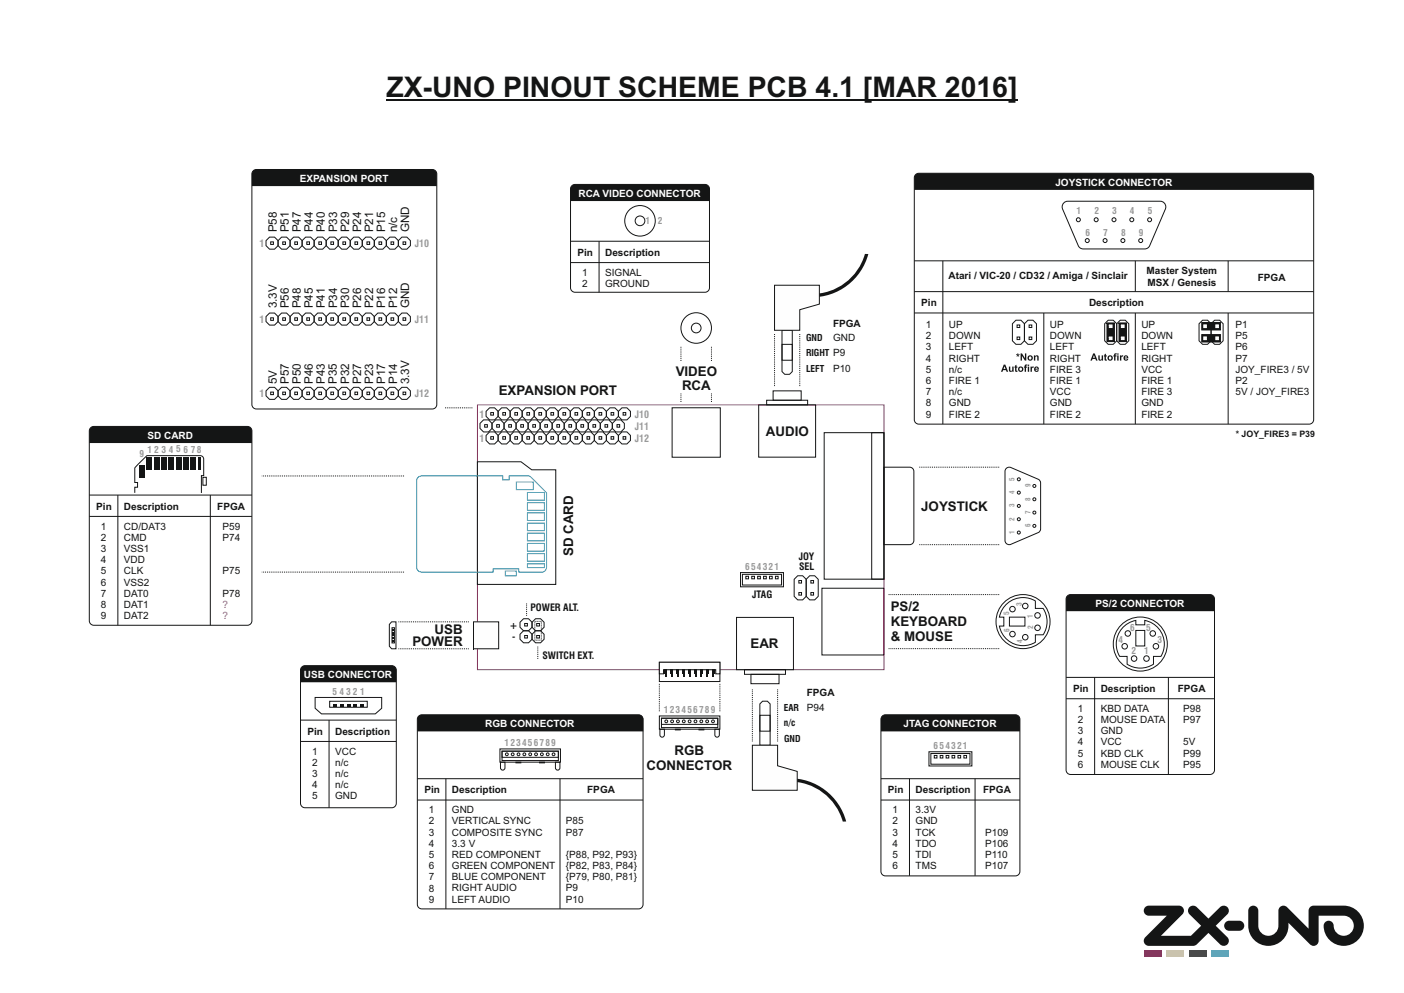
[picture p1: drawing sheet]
<svg xmlns="http://www.w3.org/2000/svg" width="297mm" height="210mm" viewBox="0 0 297 210" stroke-linecap="round" stroke-linejoin="round" font-family="sans-serif">
<g fill="none" stroke="#141515" stroke-width=".21">
<path d="M101 97.6h9.2l2.3 1.7h5.1v24.3h-16.6zM102.5 89.8h.6v.5h-.6zM103.8 87.2h.6v.6h-.6zM103.8 92.3h.6v.6h-.6zM105.1 89.8h.6v.5h-.6zM106.4 92.3h.5v.6h-.5zM106.4 87.2h.5v.6h-.5zM107.6 89.8h.6v.5h-.6zM108.9 92.3h.6v.6h-.6zM108.9 87.2h.6v.6h-.6zM110.2 89.8h.5v.5h-.5zM111.5 92.3h.5v.6h-.5z"/>
<path d="M111.5 87.2h.5v.6h-.5zM112.7 89.8h.6v.5h-.6zM114 92.3h.6v.6h-.6zM114 87.2h.6v.6h-.6zM115.3 89.8h.5v.5h-.5zM116.6 92.3h.5v.6h-.5zM116.6 87.2h.5v.6h-.5zM117.8 89.8h.6v.5h-.6zM119.1 92.3h.6v.6h-.6zM119.1 87.2h.6v.6h-.6zM120.4 89.8h.5v.5h-.5zM121.6 92.3h.6v.6h-.6z"/>
<path d="M121.6 87.2h.6v.6h-.6zM122.9 89.8h.6v.5h-.6zM124.2 92.3h.6v.6h-.6zM124.2 87.2h.6v.6h-.6zM125.4 89.8h.6v.5h-.6zM126.7 92.3h.6v.6h-.6zM126.7 87.2h.6v.6h-.6zM128 89.8h.6v.5h-.6zM129.3 92.3h.5v.6h-.5zM129.3 87.2h.5v.6h-.5zM130.5 89.8h.6v.5h-.6zM131.8 92.3h.6v.6h-.6z"/>
<path d="M131.8 87.2h.6v.6h-.6zM174.4 91.5h12.6v31h-12.6zM184.4 91.5h2.6v31h-2.6zM187 98.8h5.5a.89 .89 0 0 1 .8 .9v14.6a.89 .89 0 0 1-.8 .9h-5.5zM88.6 151.4l.6-.2h45.9a.95 .95 0 0 1 .9 .9v39.1a.95 .95 0 0 1-.9 1h-45.9a.95 .95 0 0 1-.9-1v-39.1z"/>
<circle cx="102.8" cy="90.1" r="1.38"/>
<circle cx="104.1" cy="87.5" r="1.38"/>
<circle cx="104.1" cy="92.6" r="1.38"/>
<circle cx="105.4" cy="90.1" r="1.38"/>
<circle cx="106.7" cy="92.6" r="1.38"/>
<circle cx="106.7" cy="87.5" r="1.38"/>
<circle cx="107.9" cy="90.1" r="1.38"/>
<circle cx="109.2" cy="92.6" r="1.38"/>
<circle cx="109.2" cy="87.5" r="1.38"/>
<circle cx="110.5" cy="90.1" r="1.38"/>
<circle cx="111.7" cy="92.6" r="1.38"/>
<circle cx="111.7" cy="87.5" r="1.38"/>
<circle cx="113" cy="90.1" r="1.38"/>
<circle cx="114.3" cy="92.6" r="1.38"/>
<circle cx="114.3" cy="87.5" r="1.38"/>
<circle cx="115.5" cy="90.1" r="1.38"/>
<circle cx="116.8" cy="92.6" r="1.38"/>
<circle cx="116.8" cy="87.5" r="1.38"/>
<circle cx="118.1" cy="90.1" r="1.38"/>
<circle cx="119.4" cy="92.6" r="1.38"/>
<circle cx="119.4" cy="87.5" r="1.38"/>
<circle cx="120.6" cy="90.1" r="1.38"/>
<circle cx="121.9" cy="92.6" r="1.38"/>
<circle cx="121.9" cy="87.5" r="1.38"/>
<circle cx="123.2" cy="90.1" r="1.38"/>
<circle cx="124.5" cy="92.6" r="1.38"/>
<circle cx="124.5" cy="87.5" r="1.38"/>
<circle cx="125.7" cy="90.1" r="1.38"/>
<circle cx="127" cy="92.6" r="1.38"/>
<circle cx="127" cy="87.5" r="1.38"/>
<circle cx="128.3" cy="90.1" r="1.38"/>
<circle cx="129.6" cy="92.6" r="1.38"/>
<circle cx="129.6" cy="87.5" r="1.38"/>
<circle cx="130.8" cy="90.1" r="1.38"/>
<circle cx="132.1" cy="92.6" r="1.38"/>
<circle cx="132.1" cy="87.5" r="1.38"/>
</g>
<path d="M101 85.6h86v56h-86z" fill="none" stroke="#e10585" stroke-width=".21"/>
<path d="M100.2 131.5v5.7h5.3v-5.7z" fill-rule="evenodd" fill="#fefefe" stroke="#141515" stroke-width=".21"/>
<path d="M139.5 140h12.8v4.1h-12.8z" fill="none" stroke="#141515" stroke-width=".21"/>
<path d="M139.5 140h12.8v2.5h-.9v-.9h-11v.9h-.9z" fill-rule="evenodd" fill="#fefefe" stroke="#141515" stroke-width=".21"/>
<g fill="#141515">
<path d="M140.6 141.6h.6v1h-.6z"/>
<path d="M140.8 141.6h.2v1.5h-.2z"/>
<path d="M141.9 141.6h.5v1h-.5z"/>
<path d="M142 141.6h.3v1.5h-.3z"/>
<path d="M143.1 141.6h.6v1h-.6z"/>
<path d="M143.3 141.6h.2v1.5h-.2z"/>
<path d="M144.4 141.6h.5v1h-.5z"/>
<path d="M144.5 141.6h.3v1.5h-.3z"/>
<path d="M145.6 141.6h.6v1h-.6z"/>
<path d="M145.8 141.6h.2v1.5h-.2z"/>
<path d="M146.9 141.6h.5v1h-.5z"/>
<path d="M147 141.6h.3v1.5h-.3z"/>
<path d="M148.1 141.6h.6v1h-.6z"/>
<path d="M148.3 141.6h.2v1.5h-.2z"/>
<path d="M149.4 141.6h.5v1h-.5z"/>
<path d="M149.5 141.6h.3v1.5h-.3z"/>
<path d="M150.6 141.6h.6v1h-.6z"/>
<path d="M150.8 141.6h.2v1.5h-.2z"/>
</g>
<g fill="none" stroke="#141515" stroke-width=".21">
<path d="M142.2 86.2h10.2v10.5h-10.2zM160.5 85.6h12.1v11.1h-12.1zM162.2 84.6h8.7v1h-8.7zM163.6 82.7h5.9v1.9h-5.9zM82.9 131.5h.9v5.7h-.9l-.5-.6v-4.6zM82.9 132.7h.5v3.3h-.5zM155.8 130.6h12.1v11h-12.1zM168.8 121.8h1l.8 .7v3.6l-.8 .8h-1l-.8-.8v-3.6zM169 122.8h.6v.5h-.6zM169 125.3h.6v.5h-.6zM171.3 121.8h1.1l.7 .7v3.6l-.7 .8h-1.1l-.7-.8v-3.6zM171.6 122.8h.5v.5h-.5z"/>
<path d="M171.6 125.3h.5v.5h-.5zM173.9 124.4h13.1v14.1h-13.1zM139.5 151.4h12.8v2.8h-12.8zM139.6 154.2h1v1.2a.47 .47 0 0 1-.5 .5 .47 .47 0 0 1-.5-.5zM139.9 151.9h12v1.3h-12zM139.9 151.9h12v2h-12zM142.9 154.2h1v.1h-1zM147.9 154.2h1v.1h-1zM151.2 154.2h1v1.2a.47 .47 0 0 1-.5 .5 .47 .47 0 0 1-.5-.5zM157.5 141.6h8.7v1h-8.7zM158.9 142.6h5.9v2h-5.9z"/>
<circle cx="141" cy="152.5" r=".3"/>
<circle cx="142.2" cy="152.5" r=".3"/>
<circle cx="143.4" cy="152.5" r=".3"/>
<circle cx="144.7" cy="152.5" r=".3"/>
<circle cx="145.9" cy="152.5" r=".3"/>
<circle cx="147.1" cy="152.5" r=".3"/>
<circle cx="148.4" cy="152.5" r=".3"/>
<circle cx="149.6" cy="152.5" r=".3"/>
<circle cx="150.8" cy="152.5" r=".3"/>
</g>
<path d="M99.2 131.5h-14.9M99.2 137.2h-14.9M139.5 144.6v6M152.3 144.6v6" fill="none" stroke="#141515" stroke-width=".21" stroke-dasharray=".2 .2" stroke-linecap="butt"/>
<g fill="#141515">
<path d="M82.9 133h.3v.3h-.3z"/>
<path d="M82.9 133.6h.3v.3h-.3z"/>
<path d="M82.9 134.2h.3v.3h-.3z"/>
<path d="M82.9 134.8h.3v.3h-.3z"/>
<path d="M82.9 135.4h.3v.3h-.3z"/>
</g>
<path d="M66.7 147.5h14.1v2.3l-1.4 1.2h-11.4l-1.3-1.2zM69.7 148.3h8v1.3h-8z" fill="none" stroke="#141515" stroke-width=".21"/>
<g fill="#141515">
<path d="M70.4 149h.8v.6h-.8z"/>
<path d="M71.9 149h.8v.6h-.8z"/>
<path d="M73.4 149h.7v.6h-.7z"/>
<path d="M74.8 149h.8v.6h-.8z"/>
<path d="M76.3 149h.7v.6h-.7z"/>
</g>
<path d="M63.9 141l.6-.2h18.4a.95 .95 0 0 1 .9 .9v2.6h-20.2v-2.6z" fill-rule="evenodd" fill="#141515"/>
<path d="M63.6 156.8h20.2M63.6 152.3h20.2M63.9 141l.6-.2h18.4a.95 .95 0 0 1 .9 .9v28.2a.95 .95 0 0 1-.9 .9h-18.4a.95 .95 0 0 1-.9-.9v-28.2zM69.6 152.3v18.5" fill="none" stroke="#141515" stroke-width=".21"/>
<path d="M88.6 151.4l.6-.2h45.9a.95 .95 0 0 1 1 .9v2.6h-47.8v-2.6z" fill-rule="evenodd" fill="#141515"/>
<g fill="none" stroke="#141515" stroke-width=".21">
<path d="M212.9 99l.3-.1 .6-.1 5.9 2.6 .4 .4 .1 .3-.1 10-.4 .5-6 2.6a.89 .89 0 0 1-1.1-.9v-14.6zM212.9 127.8a5.1 5.1 0 0 1 6.2-.7v1.6h1.6a5.1 5.1 0 0 1 0 5.5h-1.6v1.6a5.1 5.1 0 0 1-7.7-3.4h1v-1.9h-1a5.1 5.1 0 0 1 1.5-2.7zM213.6 130.5h3.2v1.9h-3.2zM237.6 132.6a5.1 5.1 0 0 1 2.7-1.4v.9h1.9v-.9a5.1 5.1 0 0 1 3.4 7.6h-1.6v1.6a5.1 5.1 0 0 1-5.5 0v-1.6h-1.6a5.1 5.1 0 0 1 .7-6.2zM240.3 133.3h1.9v3.3h-1.9zM105.8 158.4h12.8v2.8h-12.8zM106.2 158.8h11.9v1.3h-11.9zM106.2 158.8h11.9v2h-11.9zM88.3 169.2h47.7M88.3 164.7h47.7M94.3 164.7v27.5M105.9 161.2h.9v1.2a.47 .47 0 0 1-.4 .4 .47 .47 0 0 1-.5-.4z"/>
<path d="M109.2 161.2h1v.1h-1zM114.2 161.2h1v.1h-1zM117.5 161.2h1v1.2a.47 .47 0 0 1-.5 .4 .47 .47 0 0 1-.5-.4z"/>
<circle cx="215.5" cy="112.6" r=".32"/>
<circle cx="215.5" cy="109.8" r=".32"/>
<circle cx="215.5" cy="107" r=".32"/>
<circle cx="215.5" cy="101.4" r=".32"/>
<circle cx="215.5" cy="104.2" r=".32"/>
<circle cx="218.8" cy="108.4" r=".32"/>
<circle cx="218.8" cy="102.8" r=".32"/>
<circle cx="218.8" cy="105.6" r=".32"/>
<circle cx="218.8" cy="111.2" r=".32"/>
<circle cx="214.2" cy="134.1" r=".58"/>
<circle cx="214.2" cy="128.8" r=".58"/>
<circle cx="216.4" cy="131.4" r="5.7"/>
<circle cx="216.9" cy="134.7" r=".58"/>
<circle cx="216.9" cy="128.1" r=".58"/>
<circle cx="219.5" cy="130.1" r=".58"/>
<circle cx="219.5" cy="132.8" r=".58"/>
<circle cx="237.9" cy="136.7" r=".58"/>
<circle cx="238.6" cy="134" r=".58"/>
<circle cx="239.9" cy="139.3" r=".58"/>
<circle cx="241.2" cy="136.2" r="5.7"/>
<circle cx="242.6" cy="139.3" r=".58"/>
<circle cx="243.9" cy="134" r=".58"/>
<circle cx="244.6" cy="136.7" r=".58"/>
<circle cx="107.2" cy="159.5" r=".3"/>
<circle cx="108.5" cy="159.5" r=".3"/>
<circle cx="109.7" cy="159.5" r=".3"/>
<circle cx="110.9" cy="159.5" r=".3"/>
<circle cx="112.2" cy="159.5" r=".3"/>
<circle cx="113.4" cy="159.5" r=".3"/>
<circle cx="114.6" cy="159.5" r=".3"/>
<circle cx="115.9" cy="159.5" r=".3"/>
<circle cx="117.1" cy="159.5" r=".3"/>
</g>
<path d="M211.4 98.8h-17M211.4 115.2h-17M211.4 125.7h-23.6M211.4 137.2h-23.6" fill="none" stroke="#141515" stroke-width=".21" stroke-dasharray=".2 .2" stroke-linecap="butt"/>
<path d="M225.8 126l.7-.3h29.5a.95 .95 0 0 1 .9 1v2.5h-31.4v-2.5z" fill-rule="evenodd" fill="#141515"/>
<g fill="none" stroke="#141515" stroke-width=".21">
<path d="M111 134.4h.6v.5h-.6zM111 131.8h.6v.6h-.6zM113.5 134.4h.6v.5h-.6zM113.5 131.8h.6v.6h-.6zM225.8 126l.7-.3h29.5a.95 .95 0 0 1 .9 1v36.1a.95 .95 0 0 1-.9 1h-29.5a.95 .95 0 0 1-1-1v-36.1zM225.5 147.8h31.4M225.5 143.2h31.4M231.6 143.2v20.6"/>
<circle cx="147.3" cy="69.4" r="1.03"/>
<circle cx="147.3" cy="69.4" r="3.2"/>
<circle cx="111.3" cy="134.7" r="1.38"/>
<circle cx="111.3" cy="132.1" r="1.38"/>
<circle cx="113.8" cy="134.7" r="1.38"/>
<circle cx="113.8" cy="132.1" r="1.38"/>
</g>
<path d="M144.1 73.3v3.2M150.5 73.3v3.2M99.9 86.2h-5.8M144.1 85v-1.9M150.5 85v-1.9" fill="none" stroke="#141515" stroke-width=".21" stroke-dasharray=".2 .2" stroke-linecap="butt"/>
<path d="M121 39.3l.7-.3h27.5a.95 .95 0 0 1 .9 .9v2.6h-29.4v-2.6z" fill-rule="evenodd" fill="#141515"/>
<g fill="none" stroke="#141515" stroke-width=".21">
<path d="M121 39.3l.7-.3h27.5a.95 .95 0 0 1 .9 .9v21a.95 .95 0 0 1-.9 .9h-27.5a.95 .95 0 0 1-1-.9v-21zM120.7 55.5h29.4M120.7 51h29.4M126.7 51v10.8M156.7 121.1h9.1v3h-9.1zM157.1 121.5h8.2v2.2h-8.2zM157.8 121.9h.6v.5h-.6zM159 121.9h.6v.5h-.6zM160.3 121.9h.6v.5h-.6zM161.5 121.9h.6v.5h-.6zM162.8 121.9h.6v.5h-.6zM164.1 121.9h.5v.5h-.5z"/>
<circle cx="135.4" cy="46.7" r="1.03"/>
<circle cx="135.4" cy="46.7" r="3.2"/>
</g>
<path d="M186.7 151.4l.6-.2h27.5a.95 .95 0 0 1 1 .9v2.6h-29.4v-2.6z" fill-rule="evenodd" fill="#141515"/>
<g fill="none" stroke="#141515" stroke-width=".21">
<path d="M57.3 51.1h.5v.6h-.5zM59.8 51.1h.6v.6h-.6zM62.4 51.1h.5v.6h-.5zM64.9 51.1h.6v.6h-.6zM67.5 51.1h.5v.6h-.5zM70 51.1h.6v.6h-.6zM72.5 51.1h.6v.6h-.6zM75.1 51.1h.6v.6h-.6zM77.6 51.1h.6v.6h-.6zM80.2 51.1h.5v.6h-.5zM82.7 51.1h.6v.6h-.6zM85.3 51.1h.5v.6h-.5z"/>
<path d="M57.3 67.2h.5v.5h-.5zM59.8 67.2h.6v.5h-.6zM62.4 67.2h.5v.5h-.5zM64.9 67.2h.6v.5h-.6zM67.4 67.2h.6v.5h-.6zM70 67.2h.6v.5h-.6zM72.5 67.2h.6v.5h-.6zM75.1 67.2h.6v.5h-.6zM77.6 67.2h.6v.5h-.6zM80.2 67.2h.5v.5h-.5zM82.7 67.2h.6v.5h-.6zM85.3 67.2h.5v.5h-.5z"/>
<path d="M57.3 82.9h.5v.5h-.5zM59.8 82.9h.6v.5h-.6zM62.4 82.9h.5v.5h-.5zM64.9 82.9h.6v.5h-.6zM67.5 82.9h.5v.5h-.5zM70 82.9h.6v.5h-.6zM72.5 82.9h.6v.5h-.6zM75.1 82.9h.6v.5h-.6zM77.6 82.9h.6v.5h-.6zM80.2 82.9h.5v.5h-.5zM82.7 82.9h.6v.5h-.6zM85.3 82.9h.5v.5h-.5z"/>
<path d="M186.7 151.4l.6-.2h27.5a.95 .95 0 0 1 1 .9v32.2a.95 .95 0 0 1-1 .9h-27.5a.95 .95 0 0 1-.9-.9v-32.2zM196.5 159h9.1v3h-9.1zM196.9 159.3h8.3v2.3h-8.3zM197.7 159.8h.5v.5h-.5zM198.9 159.8h.6v.5h-.6zM200.2 159.8h.5v.5h-.5zM201.4 159.8h.6v.5h-.6zM202.7 159.8h.5v.5h-.5zM203.9 159.8h.6v.5h-.6zM186.4 169.2h29.4M186.4 164.7h29.4M192.4 164.7v20.5"/>
<circle cx="57.6" cy="51.4" r="1.38"/>
<circle cx="60.1" cy="51.4" r="1.38"/>
<circle cx="62.6" cy="51.4" r="1.38"/>
<circle cx="65.2" cy="51.4" r="1.38"/>
<circle cx="67.7" cy="51.4" r="1.38"/>
<circle cx="70.3" cy="51.4" r="1.38"/>
<circle cx="72.8" cy="51.4" r="1.38"/>
<circle cx="75.4" cy="51.4" r="1.38"/>
<circle cx="77.9" cy="51.4" r="1.38"/>
<circle cx="80.5" cy="51.4" r="1.38"/>
<circle cx="83" cy="51.4" r="1.38"/>
<circle cx="85.6" cy="51.4" r="1.38"/>
<circle cx="57.6" cy="67.5" r="1.38"/>
<circle cx="60.1" cy="67.5" r="1.38"/>
<circle cx="62.6" cy="67.5" r="1.38"/>
<circle cx="65.2" cy="67.5" r="1.38"/>
<circle cx="67.7" cy="67.5" r="1.38"/>
<circle cx="70.3" cy="67.5" r="1.38"/>
<circle cx="72.8" cy="67.5" r="1.38"/>
<circle cx="75.4" cy="67.5" r="1.38"/>
<circle cx="77.9" cy="67.5" r="1.38"/>
<circle cx="80.5" cy="67.5" r="1.38"/>
<circle cx="83" cy="67.5" r="1.38"/>
<circle cx="85.6" cy="67.5" r="1.38"/>
<circle cx="57.6" cy="83.2" r="1.38"/>
<circle cx="60.1" cy="83.2" r="1.38"/>
<circle cx="62.6" cy="83.2" r="1.38"/>
<circle cx="65.2" cy="83.2" r="1.38"/>
<circle cx="67.7" cy="83.2" r="1.38"/>
<circle cx="70.3" cy="83.2" r="1.38"/>
<circle cx="72.8" cy="83.2" r="1.38"/>
<circle cx="75.4" cy="83.2" r="1.38"/>
<circle cx="77.9" cy="83.2" r="1.38"/>
<circle cx="80.5" cy="83.2" r="1.38"/>
<circle cx="83" cy="83.2" r="1.38"/>
<circle cx="85.6" cy="83.2" r="1.38"/>
</g>
<path d="M53.6 36.1l.6-.3h37.3a.95 .95 0 0 1 .9 1v2.6h-39.1v-2.6z" fill-rule="evenodd" fill="#141515"/>
<path d="M53.6 36.1l.6-.3h37.3a.95 .95 0 0 1 .9 1v48.7a.95 .95 0 0 1-.9 1h-37.3a.95 .95 0 0 1-.9-1v-48.7zM165.4 69.8h2.2v8.8l-.6 .6h-1l-.6-.6zM165.4 72.8h2.2v3.4h-2.2zM113.1 131.4h1.4v4h-1.4z" fill="none" stroke="#141515" stroke-width=".21"/>
<path d="M111.4 127.6v2.6M113.8 136.7v2.6" fill="none" stroke="#141515" stroke-width=".21" stroke-dasharray=".2 .2" stroke-linecap="butt"/>
<path d="M169.2 61.9a11.6 11.6 0 0 0 13.8-8.2h.7a12.3 12.3 0 0 1-14.5 8.9z" fill-rule="evenodd" fill="#141515"/>
<path d="M163.9 60.3h9.5v4l-4.2 1.2v4.3h-5.3z" fill-rule="evenodd" fill="#fefefe" stroke="#141515" stroke-width=".21"/>
<path d="M163.9 70.6v11.2M169.2 70.6v11.2" fill="none" stroke="#141515" stroke-width=".21" stroke-dasharray=".2 .2" stroke-linecap="butt"/>
<path d="M160.8 148.9l.5-.6h1.1l.5 .6v8.7h-2.1zM160.8 151.3h2.1v3.3h-2.1z" fill="none" stroke="#141515" stroke-width=".21"/>
<path d="M164.5 164.9a12.3 12.3 0 0 1 14.5 8.8h-.7a11.6 11.6 0 0 0-13.8-8.1z" fill-rule="evenodd" fill="#141515"/>
<path d="M159.2 157.6h5.3v4.3l4.2 1.2v4h-9.5z" fill-rule="evenodd" fill="#fefefe" stroke="#141515" stroke-width=".21"/>
<path d="M159.2 156.8v-11.1M164.5 156.8v-11.1" fill="none" stroke="#141515" stroke-width=".21" stroke-dasharray=".2 .2" stroke-linecap="butt"/>
<path d="M247.2 143.2v20.6M118.5 164.7v27.5M206.3 164.7v20.5" fill="none" stroke="#141515" stroke-width=".21"/>
<path d="M88.5 100.9l.7-.3h17.2v.9h1.3v-.9h4.3l.2 .2 3.4 3.4v15.8a1.02 1.02 0 0 1-1 1h-4.9v-.7h-5.4v.7h-15.1a1.02 1.02 0 0 1-1-1v-18.3zM109.2 101.9h3.6v1.6h-3.6zM111.6 104.1h3.6v1.7h-3.6zM111.6 106.3h3.6v1.6h-3.6zM111.6 108.5h3.6v1.6h-3.6zM111.6 110.6h3.6v1.6h-3.6zM111.6 112.8h3.6v1.6h-3.6zM111.6 114.9h3.6v1.6h-3.6zM111.6 117.1h3.6v1.6h-3.6zM111.6 119.2h3.6v.8h-3.6zM106.9 120.7h2.4v1h-2.4z" fill="none" stroke="#00a3d3" stroke-width=".21"/>
<path d="M19.2 90.5l.6-.3h32.5a.95 .95 0 0 1 1 .9v2.6h-34.4v-2.6z" fill-rule="evenodd" fill="#141515"/>
<path d="M19.2 90.5l.6-.3h32.5a.95 .95 0 0 1 1 .9v40.2a.95 .95 0 0 1-1 .9h-32.5a.95 .95 0 0 1-.9-.9v-40.2zM18.9 109.2h34.4M18.9 104.7h34.4M24.9 104.7v27.5M44.5 104.7v27.5" fill="none" stroke="#141515" stroke-width=".21"/>
<g fill="#141515">
<path d="M29.4 98.4h1.2v2.5h-1.2z"/>
<path d="M31 96.7h1.2v2.6h-1.2z"/>
<path d="M32.6 96.7h1.1v2.6h-1.1z"/>
<path d="M34.1 96.7h1.2v2.6h-1.2z"/>
<path d="M35.7 96.7h1.1v2.6h-1.1z"/>
<path d="M37.2 96.7h1.2v2.6h-1.2z"/>
<path d="M38.7 96.7h1.2v2.6h-1.2z"/>
<path d="M40.3 96.7h1.1v2.6h-1.1z"/>
<path d="M41.8 96.7h.6v2.6h-.6z"/>
</g>
<path d="M193.7 36.9l.7-.3h82.6a.95 .95 0 0 1 .9 1v51.1a.95 .95 0 0 1-.9 1h-82.6a.95 .95 0 0 1-1-1v-51.1zM28.5 104.2v-1.2h.6v-1h-.6v-3l2.6-2.6h11.3a.73 .73 0 0 1 .7 .7v3.5h-.5v3.6M42.9 100.9h.7v1.7h-.7z" fill="none" stroke="#141515" stroke-width=".21"/>
<path d="M85.5 100.6h-30.1M85.5 121h-30.1" fill="none" stroke="#141515" stroke-width=".21" stroke-dasharray=".2 .2" stroke-linecap="butt"/>
<path d="M193.7 36.9l.7-.3h82.6a.95 .95 0 0 1 .9 1v2.6h-84.5v-2.6z" fill-rule="evenodd" fill="#141515"/>
<g fill="none" stroke="#141515" stroke-width=".21">
<path d="M193.4 55.2h84.5M199.5 55.2v34.5M225.2 42.8l.7-.2h19.6a1.21 1.21 0 0 1 1 1.8l-3.3 7.6a1.16 1.16 0 0 1-1 .6h-13a1.16 1.16 0 0 1-1-.6l-3.5-8a1.22 1.22 0 0 1 .5-1.2zM240.2 55.2v6.5M193.4 66.2h84.5M193.4 61.7h84.5M214.9 67.7h1.1l.7 .8v3.6l-.7 .7h-1.1l-.7-.7v-3.6zM215.2 68.7h.5v.6h-.5zM215.2 71.3h.5v.5h-.5zM217.5 67.7h1l.8 .8v3.6l-.8 .7h-1l-.8-.7v-3.6zM217.7 68.7h.6v.6h-.6zM217.7 71.3h.6v.5h-.6z"/>
<path d="M220.8 66.2v23.5M234.5 67.7h1l.8 .8v3.6l-.8 .7h-1l-.8-.7v-3.6zM240.2 66.2v23.5"/>
<circle cx="228.1" cy="46.5" r=".42"/>
<circle cx="230" cy="50.9" r=".42"/>
<circle cx="231.9" cy="46.5" r=".42"/>
<circle cx="233.8" cy="50.9" r=".42"/>
<circle cx="235.7" cy="46.5" r=".42"/>
<circle cx="237.6" cy="50.9" r=".42"/>
<circle cx="239.4" cy="46.5" r=".42"/>
<circle cx="241.3" cy="50.9" r=".42"/>
<circle cx="243.2" cy="46.5" r=".42"/>
</g>
<g fill="#141515">
<path d="M215 74.9l.3 .1v-.3h.1v.3l.3-.1v.2h-.2l.1 .2-.1 .1-.2-.2-.1 .2-.2-.1 .2-.2-.2-.1zM215.9 74.7h.3l.6 1.1v-1.1h.3v1.6h-.3l-.6-1v1h-.3zM217.4 75.7a.58 .58 0 0 1 1.1 0 .58 .58 0 0 1-1.1 0zM217.7 75.7a.31 .31 0 0 0 .6 0 .31 .31 0 0 0-.6 0zM218.7 75.2h.3v.1a.39 .39 0 0 1 .5-.2 .39 .39 0 0 1 .2 .5v.7h-.2l-.1-.8-.1-.1-.2 .1-.1 .8h-.3zM212.4 77.1h.3l.6 1.5h-.3l-.2-.3h-.6l-.1 .3h-.3zM212.5 77.5l-.2 .5h.4zM213.4 77.5h.3l.1 .8 .1 .1 .2-.1 .1-.8h.2v1.1h-.2v-.1a.39 .39 0 0 1-.5 .1 .39 .39 0 0 1-.3-.4zM214.8 77.3l.2-.2v.4h.2v.2h-.2v.6l.2 .1 .1 .2-.5-.1v-.8h-.2zM215.4 78.1a.58 .58 0 0 1 1.1 0 .58 .58 0 0 1-1.1 0zM215.7 78.1a.31 .31 0 0 0 .6 0 .31 .31 0 0 0-.6 0zM216.9 77.2l.5-.1-.1 .2-.2 .1v.1h.2v.2h-.2v.9h-.3v-.9h-.2zM217.4 77.1h.3v.3h-.3zM217.4 77.5h.3v1.1h-.3zM218 77.5h.3v.2l.2-.2h.2l-.1 .3h-.2l-.1 .8h-.3zM218.9 77.6a.53 .53 0 0 1 .7 0 .53 .53 0 0 1 .2 .6h-.7a.22 .22 0 0 0 .1 .2 .22 .22 0 0 0 .3-.1h.3a.56 .56 0 0 1-.9 .2 .56 .56 0 0 1 0-.9zM219.1 77.8v.2h.4l-.1-.3z"/>
<path d="M231.3 74.7h.3l.6 1.6h-.3l-.1-.4h-.7l-.1 .4h-.3zM231.4 75.1l-.2 .5h.5zM232.4 75.2h.3v.7l.1 .2 .3-.2v-.7h.3v1.1h-.3v-.2a.39 .39 0 0 1-.5 .2 .39 .39 0 0 1-.2-.5zM233.7 74.9l.3-.1v.4h.2v.2h-.2v.5l.2 .1v.2l-.5-.1v-.7h-.2zM234.3 75.7a.6 .6 0 0 1 1.2 0 .6 .6 0 0 1-1.2 0zM234.6 75.7a.31 .31 0 0 0 .6 0 .31 .31 0 0 0-.6 0zM235.8 74.8l.5-.1v.2l-.3 .1v.2h.2v.2h-.2v.9h-.3v-.9h-.2zM236.4 74.7h.3v.3h-.3zM236.4 75.2h.3v1.1h-.3zM236.9 75.2h.3v.1l.2-.2 .3 .1-.1 .2-.3 .1-.1 .8h-.3zM237.8 75.3a.53 .53 0 0 1 .7-.1 .53 .53 0 0 1 .2 .6h-.7a.22 .22 0 0 0 .1 .3 .22 .22 0 0 0 .3-.2l.3 .1a.56 .56 0 0 1-.8 .2 .56 .56 0 0 1-.1-.9zM238.1 75.4l-.1 .2h.4l-.1-.2z"/>
</g>
<g fill="#141515" stroke="#141515" stroke-width=".21">
<path d="M234.2 68.3h1.6v3.9h-1.6z" fill-rule="evenodd"/>
<path d="M236.7 68.3h1.6v3.9h-1.6z" fill-rule="evenodd"/>
<path d="M254.3 68.2h3.9v1.6h-3.9z" fill-rule="evenodd"/>
<path d="M254.3 70.8h3.9v1.5h-3.9z" fill-rule="evenodd"/>
</g>
<g fill="#fefefe" stroke="#fefefe" stroke-width=".21">
<path d="M234.7 68.7h.6v.6h-.6z" fill-rule="evenodd"/>
<path d="M234.7 71.3h.6v.5h-.6z" fill-rule="evenodd"/>
<path d="M237.2 68.7h.6v.6h-.6z" fill-rule="evenodd"/>
<path d="M237.2 71.3h.6v.5h-.6z" fill-rule="evenodd"/>
<path d="M257.2 68.7h.6v.6h-.6z" fill-rule="evenodd"/>
<path d="M254.7 68.7h.5v.6h-.5z" fill-rule="evenodd"/>
<path d="M257.2 71.3h.6v.5h-.6z" fill-rule="evenodd"/>
<path d="M254.7 71.3h.5v.5h-.5z" fill-rule="evenodd"/>
</g>
<path d="M259.8 55.2v6.5M237 67.7h1.1l.7 .8v3.6l-.7 .7h-1.1l-.7-.7v-3.6zM253.7 68.5l.7-.8h1.1l.7 .8v3.6l-.7 .7h-1.1l-.7-.7zM256.2 68.5l.8-.8h1l.8 .8v3.6l-.8 .7h-1l-.8-.7zM259.8 66.2v23.5" fill="none" stroke="#141515" stroke-width=".21"/>
<path d="M264.3 191.9a1.06 1.06 0 0 1 1.2-.3 1.06 1.06 0 0 1 .7 1v3.2a2.13 2.13 0 0 0 2.1 2.1 2.13 2.13 0 0 0 2.2-2.1v-3.2a1.06 1.06 0 0 1 .6-1 1.06 1.06 0 0 1 1.2 .2l4.5 4.6v-3.8a1.06 1.06 0 0 1 1.1-1.1h6.4a4.3 4.3 0 0 1 4.2 4.3 4.3 4.3 0 0 1-4.2 4.2 4.3 4.3 0 0 1-4.3-4.2h2.2h-2.2a1.06 1.06 0 0 1 1.1-1.1 1.06 1.06 0 0 1 1.1 1.1 2.13 2.13 0 0 0 2.1 2.1 2.13 2.13 0 0 0 2.1-2.1 2.13 2.13 0 0 0-2.1-2.2h-5.3v5.4a1.06 1.06 0 0 1-.7 1 1.06 1.06 0 0 1-1.2-.4l-4.5-4.5a4.3 4.3 0 0 1-3.9 4.9 4.3 4.3 0 0 1-4.6-4.2v-3.2zM259.4 194.9l.7-.2h2.1a1.06 1.06 0 0 1 1 1.1 1.06 1.06 0 0 1-1 1h-2.1a1.06 1.06 0 0 1-1.1-.7 1.06 1.06 0 0 1 .4-1.2zM242.4 191.7a3.6 3.6 0 0 1 2.2-.2h3.2a3.6 3.6 0 0 1 2.3 .2 1.06 1.06 0 0 1 .1 1.6l-4.6 4.6h6.4l2.1-2.1-2.4-2.5a1.08 1.08 0 0 1 0-1.5 1.08 1.08 0 0 1 1.5 0l2.5 2.4 2.4-2.4a1.08 1.08 0 0 1 1.6 0 1.08 1.08 0 0 1 0 1.5l-2.5 2.5 2.5 2.4a1.08 1.08 0 0 1 0 1.5 1.08 1.08 0 0 1-1.6 0l-2.4-2.4-2.5 2.4-.5 .3h-9.7a1.06 1.06 0 0 1-.9-.7 1.06 1.06 0 0 1 .2-1.1l4.6-4.6h-3.2a1.17 1.17 0 0 1-1.4-.3 1.17 1.17 0 0 1-.1-1.4z" fill-rule="evenodd" fill="#141515"/>
<path d="M242.2 201.1h3.6v1.2h-3.6z" fill="#bb142a"/>
<path d="M246.9 201.1h3.6v1.2h-3.6z" fill="#ffc723"/>
<path d="M251.6 201.1h3.6v1.2h-3.6z" fill="#0a814d"/>
<path d="M256.2 201.1h3.6v1.2h-3.6z" fill="#0070c7"/>
<path d="M81.7 21.2h133.6" fill="none" stroke="#141515" stroke-width=".27"/>
<text font-size="6" fill="#141515" x="81.7" y="20.5">ZX-UNO PINOUT SCHEME PCB 4.1 [MAR 2016]</text>
<g font-size="2.8" fill="#141515">
<text x="105.5" y="83.5">EXPANSION PORT</text>
<text x="143" y="79.4">VIDEO</text>
<text x="144.3" y="82.6">RCA</text>
<text x="162" y="92.2">AUDIO</text>
<text x="194.9" y="108">JOYSTICK</text>
<text x="121.2" y="117.6" transform="rotate(-90 121.2 117.6)">SD CARD</text>
<text x="188.4" y="129.3">PS/2</text>
<text x="87.2" y="136.7">POWER</text>
<text x="91.9" y="134.1">USB</text>
<text x="158.8" y="137.1">EAR</text>
<text x="188.4" y="132.4">KEYBOARD</text>
<text x="188.4" y="135.6">&amp; MOUSE</text>
<text x="142.7" y="159.6">RGB</text>
<text x="136.8" y="162.7">CONNECTOR</text>
</g>
<g font-size="2.5" fill="#141515">
<text x="58.6" y="49.1" transform="rotate(-90 58.6 49.1)">P58</text>
<text x="61.1" y="49.1" transform="rotate(-90 61.1 49.1)">P51</text>
<text x="63.7" y="49.1" transform="rotate(-90 63.7 49.1)">P47</text>
<text x="66.2" y="49.1" transform="rotate(-90 66.2 49.1)">P44</text>
<text x="68.8" y="49.1" transform="rotate(-90 68.8 49.1)">P40</text>
<text x="71.3" y="49.1" transform="rotate(-90 71.3 49.1)">P33</text>
<text x="73.8" y="49.1" transform="rotate(-90 73.8 49.1)">P29</text>
<text x="76.4" y="49.1" transform="rotate(-90 76.4 49.1)">P24</text>
<text x="78.9" y="49.1" transform="rotate(-90 78.9 49.1)">P21</text>
<text x="81.5" y="49.1" transform="rotate(-90 81.5 49.1)">P15</text>
<text x="84" y="49.1" transform="rotate(-90 84 49.1)">n/c</text>
<text x="86.6" y="49.1" transform="rotate(-90 86.6 49.1)">GND</text>
<text x="58.6" y="65.2" transform="rotate(-90 58.6 65.2)">3.3V</text>
<text x="61.1" y="65.2" transform="rotate(-90 61.1 65.2)">P56</text>
<text x="63.7" y="65.2" transform="rotate(-90 63.7 65.2)">P48</text>
<text x="66.2" y="65.2" transform="rotate(-90 66.2 65.2)">P45</text>
<text x="68.7" y="65.2" transform="rotate(-90 68.7 65.2)">P41</text>
<text x="71.3" y="65.2" transform="rotate(-90 71.3 65.2)">P34</text>
<text x="73.8" y="65.2" transform="rotate(-90 73.8 65.2)">P30</text>
<text x="76.4" y="65.2" transform="rotate(-90 76.4 65.2)">P26</text>
<text x="78.9" y="65.2" transform="rotate(-90 78.9 65.2)">P22</text>
<text x="81.5" y="65.2" transform="rotate(-90 81.5 65.2)">P16</text>
<text x="84" y="65.2" transform="rotate(-90 84 65.2)">P12</text>
<text x="86.6" y="65.2" transform="rotate(-90 86.6 65.2)">GND</text>
<text x="58.6" y="81.3" transform="rotate(-90 58.6 81.3)">5V</text>
<text x="61.1" y="81.3" transform="rotate(-90 61.1 81.3)">P57</text>
<text x="63.6" y="81.3" transform="rotate(-90 63.6 81.3)">P50</text>
<text x="66.2" y="81.3" transform="rotate(-90 66.2 81.3)">P46</text>
<text x="68.7" y="81.3" transform="rotate(-90 68.7 81.3)">P43</text>
<text x="71.3" y="81.3" transform="rotate(-90 71.3 81.3)">P35</text>
<text x="73.8" y="81.3" transform="rotate(-90 73.8 81.3)">P32</text>
<text x="76.4" y="81.3" transform="rotate(-90 76.4 81.3)">P27</text>
<text x="78.9" y="81.3" transform="rotate(-90 78.9 81.3)">P23</text>
<text x="81.5" y="81.3" transform="rotate(-90 81.5 81.3)">P17</text>
<text x="84" y="81.3" transform="rotate(-90 84 81.3)">P14</text>
<text x="86.6" y="81.3" transform="rotate(-90 86.6 81.3)">3.3V</text>
</g>
<g font-size="2.1" fill="#fefefe">
<text x="63.4" y="38.4">EXPANSION PORT</text>
<text x="122.4" y="41.6">RCA VIDEO CONNECTOR</text>
<text x="223.3" y="39.2">JOYSTICK CONNECTOR</text>
<text x="31.2" y="92.8">SD CARD</text>
<text x="231.8" y="128.3">PS/2 CONNECTOR</text>
<text x="64.3" y="143.4">USB CONNECTOR</text>
<text x="102.7" y="153.7">RGB CONNECTOR</text>
<text x="191.2" y="153.7">JTAG CONNECTOR</text>
</g>
<g font-size="2.1" fill="#989898">
<text x="54.9" y="52.2">1</text>
<text x="87.7" y="52.2">J10</text>
<text x="54.9" y="68.3">1</text>
<text x="87.7" y="68.3">J11</text>
<text x="54.9" y="84">1</text>
<text x="87.7" y="84">J12</text>
<text x="101.4" y="88.3">1</text>
<text x="134.3" y="88.3">J10</text>
<text x="101.4" y="93.4">1</text>
<text x="134.3" y="90.8">J11</text>
<text x="134.3" y="93.4">J12</text>
</g>
<g font-size="2.1" fill="#141515">
<text x="122.2" y="54.1">Pin</text>
<text x="123.2" y="58.3">1</text>
<text x="128" y="58.3">SIGNAL</text>
<text x="128" y="54.1">Description</text>
<text x="200.7" y="59">Atari / VIC-20 / CD32 / Amiga / Sinclair</text>
<text x="242.6" y="58">Master System</text>
<text x="266.1" y="59.3">FPGA</text>
<text x="123.2" y="60.7">2</text>
<text x="128" y="60.7">GROUND</text>
<text x="194.9" y="64.8">Pin</text>
<text x="230.4" y="64.8">Description</text>
<text x="242.8" y="60.4">MSX / Genesis</text>
<text x="176.2" y="69.1">FPGA</text>
<text x="195.9" y="69.4">1</text>
<text x="195.9" y="71.7">2</text>
<text x="200.8" y="69.4">UP</text>
<text x="200.8" y="71.7">DOWN</text>
<text x="222.1" y="69.4">UP</text>
<text x="222.1" y="71.7">DOWN</text>
<text x="241.5" y="69.4">UP</text>
<text x="241.5" y="71.7">DOWN</text>
<text x="261.4" y="69.4">P1</text>
<text x="261.4" y="71.7">P5</text>
<text x="176.2" y="72.1">GND</text>
<text x="195.9" y="74.1">3</text>
<text x="195.9" y="76.5">4</text>
<text x="200.8" y="74.1">LEFT</text>
<text x="200.8" y="76.5">RIGHT</text>
<text x="222.1" y="74.1">LEFT</text>
<text x="222.1" y="76.5">RIGHT</text>
<text x="241.5" y="74.1">LEFT</text>
<text x="241.5" y="76.5">RIGHT</text>
<text x="261.4" y="74.1">P6</text>
<text x="261.4" y="76.5">P7</text>
<text x="176.2" y="78.6">P10</text>
<text x="195.9" y="78.8">5</text>
<text x="195.9" y="81.2">6</text>
<text x="195.9" y="83.6">7</text>
<text x="200.8" y="78.8">n/c</text>
<text x="200.8" y="81.2">FIRE 1</text>
<text x="200.8" y="83.6">n/c</text>
<text x="222.1" y="78.8">FIRE 3</text>
<text x="222.1" y="81.2">FIRE 1</text>
<text x="222.1" y="83.6">VCC</text>
<text x="241.5" y="78.8">VCC</text>
<text x="241.5" y="81.2">FIRE 1</text>
<text x="241.5" y="83.6">FIRE 3</text>
<text x="261.4" y="78.8">JOY_FIRE3 / 5V</text>
<text x="261.4" y="81.2">P2</text>
<text x="261.4" y="83.6">5V / JOY_FIRE3</text>
<text x="195.9" y="85.9">8</text>
<text x="195.9" y="88.3">9</text>
<text x="200.8" y="85.9">GND</text>
<text x="200.8" y="88.3">FIRE 2</text>
<text x="222.1" y="85.9">GND</text>
<text x="222.1" y="88.3">FIRE 2</text>
<text x="241.5" y="85.9">GND</text>
<text x="241.5" y="88.3">FIRE 2</text>
<text x="20.4" y="107.8">Pin</text>
<text x="26.2" y="107.8">Description</text>
<text x="46" y="107.8">FPGA</text>
<text x="21.4" y="112">1</text>
<text x="26.2" y="112">CD/DAT3</text>
<text x="47.1" y="112">P59</text>
<text x="21.4" y="114.4">2</text>
<text x="21.4" y="116.7">3</text>
<text x="21.4" y="119.1">4</text>
<text x="26.2" y="114.4">CMD</text>
<text x="26.2" y="116.7">VSS1</text>
<text x="26.2" y="119.1">VDD</text>
<text x="47.1" y="114.4">P74</text>
<text x="169" y="118.5">JOY</text>
<text x="21.4" y="121.4">5</text>
<text x="21.4" y="123.8">6</text>
<text x="26.2" y="121.4">CLK</text>
<text x="26.2" y="123.8">VSS2</text>
<text x="47.1" y="121.4">P75</text>
<text x="169.1" y="120.4">SEL</text>
<text x="21.4" y="126.2">7</text>
<text x="21.4" y="128.5">8</text>
<text x="21.4" y="130.9">9</text>
<text x="26.2" y="126.2">DAT0</text>
<text x="26.2" y="128.5">DAT1</text>
<text x="26.2" y="130.9">DAT2</text>
<text x="47.1" y="126.2">P78</text>
<text x="112.2" y="129.2">POWER ALT.</text>
<text x="159.1" y="126.4">JTAG</text>
<text x="107.8" y="132.9">+</text>
<text x="108.3" y="135.4">-</text>
<text x="114.8" y="139.3">SWITCH EXT.</text>
<text x="170.7" y="147.3">FPGA</text>
<text x="227" y="146.4">Pin</text>
<text x="232.9" y="146.4">Description</text>
<text x="249.2" y="146.3">FPGA</text>
<text x="65.1" y="155.4">Pin</text>
<text x="70.9" y="155.4">Description</text>
<text x="170.7" y="150.3">P94</text>
<text x="228" y="150.5">1</text>
<text x="228" y="152.9">2</text>
<text x="228" y="155.3">3</text>
<text x="232.9" y="150.5">KBD DATA</text>
<text x="232.9" y="152.9">MOUSE DATA</text>
<text x="232.9" y="155.3">GND</text>
<text x="250.3" y="150.5">P98</text>
<text x="250.3" y="152.9">P97</text>
<text x="66" y="159.6">1</text>
<text x="66" y="161.9">2</text>
<text x="70.9" y="159.6">VCC</text>
<text x="70.9" y="161.9">n/c</text>
<text x="228" y="157.6">4</text>
<text x="228" y="160">5</text>
<text x="232.9" y="157.6">VCC</text>
<text x="232.9" y="160">KBD CLK</text>
<text x="250.3" y="157.6">5V</text>
<text x="250.3" y="160">P99</text>
<text x="66" y="164.3">3</text>
<text x="66" y="166.7">4</text>
<text x="70.9" y="164.3">n/c</text>
<text x="70.9" y="166.7">n/c</text>
<text x="89.8" y="167.8">Pin</text>
<text x="95.6" y="167.8">Description</text>
<text x="124.2" y="167.8">FPGA</text>
<text x="187.9" y="167.8">Pin</text>
<text x="193.7" y="167.8">Description</text>
<text x="208" y="167.8">FPGA</text>
<text x="228" y="162.4">6</text>
<text x="232.9" y="162.4">MOUSE CLK</text>
<text x="250.3" y="162.4">P95</text>
<text x="66" y="169">5</text>
<text x="70.9" y="169">GND</text>
<text x="90.8" y="172">1</text>
<text x="95.6" y="172">GND</text>
<text x="188.8" y="172">1</text>
<text x="193.7" y="172">3.3V</text>
<text x="90.8" y="174.3">2</text>
<text x="90.8" y="176.7">3</text>
<text x="90.8" y="179.1">4</text>
<text x="95.6" y="174.3">VERTICAL SYNC</text>
<text x="95.6" y="176.7">COMPOSITE SYNC</text>
<text x="95.6" y="179.1">3.3 V</text>
<text x="119.7" y="174.3">P85</text>
<text x="119.7" y="176.7">P87</text>
<text x="188.8" y="174.3">2</text>
<text x="188.8" y="176.7">3</text>
<text x="188.8" y="179.1">4</text>
<text x="193.7" y="174.3">GND</text>
<text x="193.7" y="176.7">TCK</text>
<text x="193.7" y="179.1">TDO</text>
<text x="208.4" y="176.7">P109</text>
<text x="208.4" y="179.1">P106</text>
<text x="90.8" y="181.4">5</text>
<text x="90.8" y="183.8">6</text>
<text x="95.6" y="181.4">RED COMPONENT</text>
<text x="95.6" y="183.8">GREEN COMPONENT</text>
<text x="119.7" y="181.4">{P88, P92, P93}</text>
<text x="119.7" y="183.8">{P82, P83, P84}</text>
<text x="188.8" y="181.4">5</text>
<text x="188.8" y="183.8">6</text>
<text x="193.7" y="181.4">TDI</text>
<text x="193.7" y="183.8">TMS</text>
<text x="208.4" y="181.4">P110</text>
<text x="208.4" y="183.8">P107</text>
<text x="90.8" y="186.2">7</text>
<text x="90.8" y="188.5">8</text>
<text x="90.8" y="190.9">9</text>
<text x="95.6" y="186.2">BLUE COMPONENT</text>
<text x="95.6" y="188.5">RIGHT AUDIO</text>
<text x="95.6" y="190.9">LEFT AUDIO</text>
<text x="119.7" y="186.2">{P79, P80, P81}</text>
<text x="119.7" y="188.5">P9</text>
<text x="119.7" y="190.9">P10</text>
</g>
<g font-size="2.1" fill="#e10585">
<text x="47.1" y="128.5">?</text>
<text x="47.1" y="130.9">?</text>
</g>
<g font-size="2" fill="#989898">
<text x="136.6" y="47.4">1</text>
<text x="139.2" y="47.4">2</text>
<text x="227.8" y="45.2">1</text>
<text x="231.5" y="45.2">2</text>
<text x="235.3" y="45.2">3</text>
<text x="239.1" y="45.2">4</text>
<text x="242.8" y="45.2">5</text>
<text x="229.6" y="49.8">6</text>
<text x="233.4" y="49.8">7</text>
<text x="237.2" y="49.8">8</text>
<text x="241" y="49.8">9</text>
<text x="31.2" y="95.7">1</text>
<text x="32.6" y="95.7">2</text>
<text x="34.2" y="95.7">3</text>
<text x="35.7" y="95.7">4</text>
<text x="37.3" y="95.7">5</text>
<text x="38.8" y="95.7">6</text>
<text x="40.4" y="95.7">78</text>
<text x="29.5" y="96.7">9</text>
<text x="157.7" y="120.5">654321</text>
<text x="236.6" y="135.9">4</text>
<text x="239.1" y="133.3">6</text>
<text x="242.5" y="133.3">5</text>
<text x="244.9" y="135.9">3</text>
<text x="239.4" y="138.3">2</text>
<text x="242" y="138.3">1</text>
<text x="70.4" y="147">5</text>
<text x="71.8" y="147">4</text>
<text x="73.2" y="147">3</text>
<text x="74.7" y="147">2</text>
<text x="76.2" y="147">1</text>
<text x="140.5" y="150.8">123456789</text>
<text x="106.7" y="157.8">123456789</text>
<text x="197.5" y="158.4">654321</text>
</g>
<g font-size="2" fill="#141515">
<text x="170.5" y="75.4">RIGHT P9</text>
<text x="170.6" y="72.1">GND</text>
<text x="170.5" y="78.6">LEFT</text>
<text x="165.8" y="150.3">EAR</text>
<text x="165.9" y="153.5">n/c</text>
<text x="165.9" y="156.8">GND</text>
</g>
<text font-size="1.9" fill="#141515" x="261.4" y="92.4">* JOY_FIRE3 = P39</text>
<g font-size="1.5" fill="#989898">
<text x="214.6" y="101.6" transform="rotate(-90 214.6 101.6)">5</text>
<text x="214.6" y="107.3" transform="rotate(-90 214.6 107.3)">3</text>
<text x="214.6" y="104.5" transform="rotate(-90 214.6 104.5)">4</text>
<text x="218" y="105.9" transform="rotate(-90 218 105.9)">8</text>
<text x="218" y="103" transform="rotate(-90 218 103)">9</text>
<text x="214.6" y="112.9" transform="rotate(-90 214.6 112.9)">1</text>
<text x="214.6" y="110.1" transform="rotate(-90 214.6 110.1)">2</text>
<text x="218" y="111.5" transform="rotate(-90 218 111.5)">6</text>
<text x="218" y="108.7" transform="rotate(-90 218 108.7)">7</text>
<text x="213.5" y="130" transform="rotate(-90 213.5 130)">5</text>
<text x="216.2" y="128.1" transform="rotate(-90 216.2 128.1)">3</text>
<text x="218.5" y="130.6" transform="rotate(-90 218.5 130.6)">1</text>
<text x="213.6" y="133.6" transform="rotate(-90 213.6 133.6)">6</text>
<text x="216.3" y="136" transform="rotate(-90 216.3 136)">4</text>
<text x="218.6" y="133.1" transform="rotate(-90 218.6 133.1)">2</text>
</g>
</svg>
